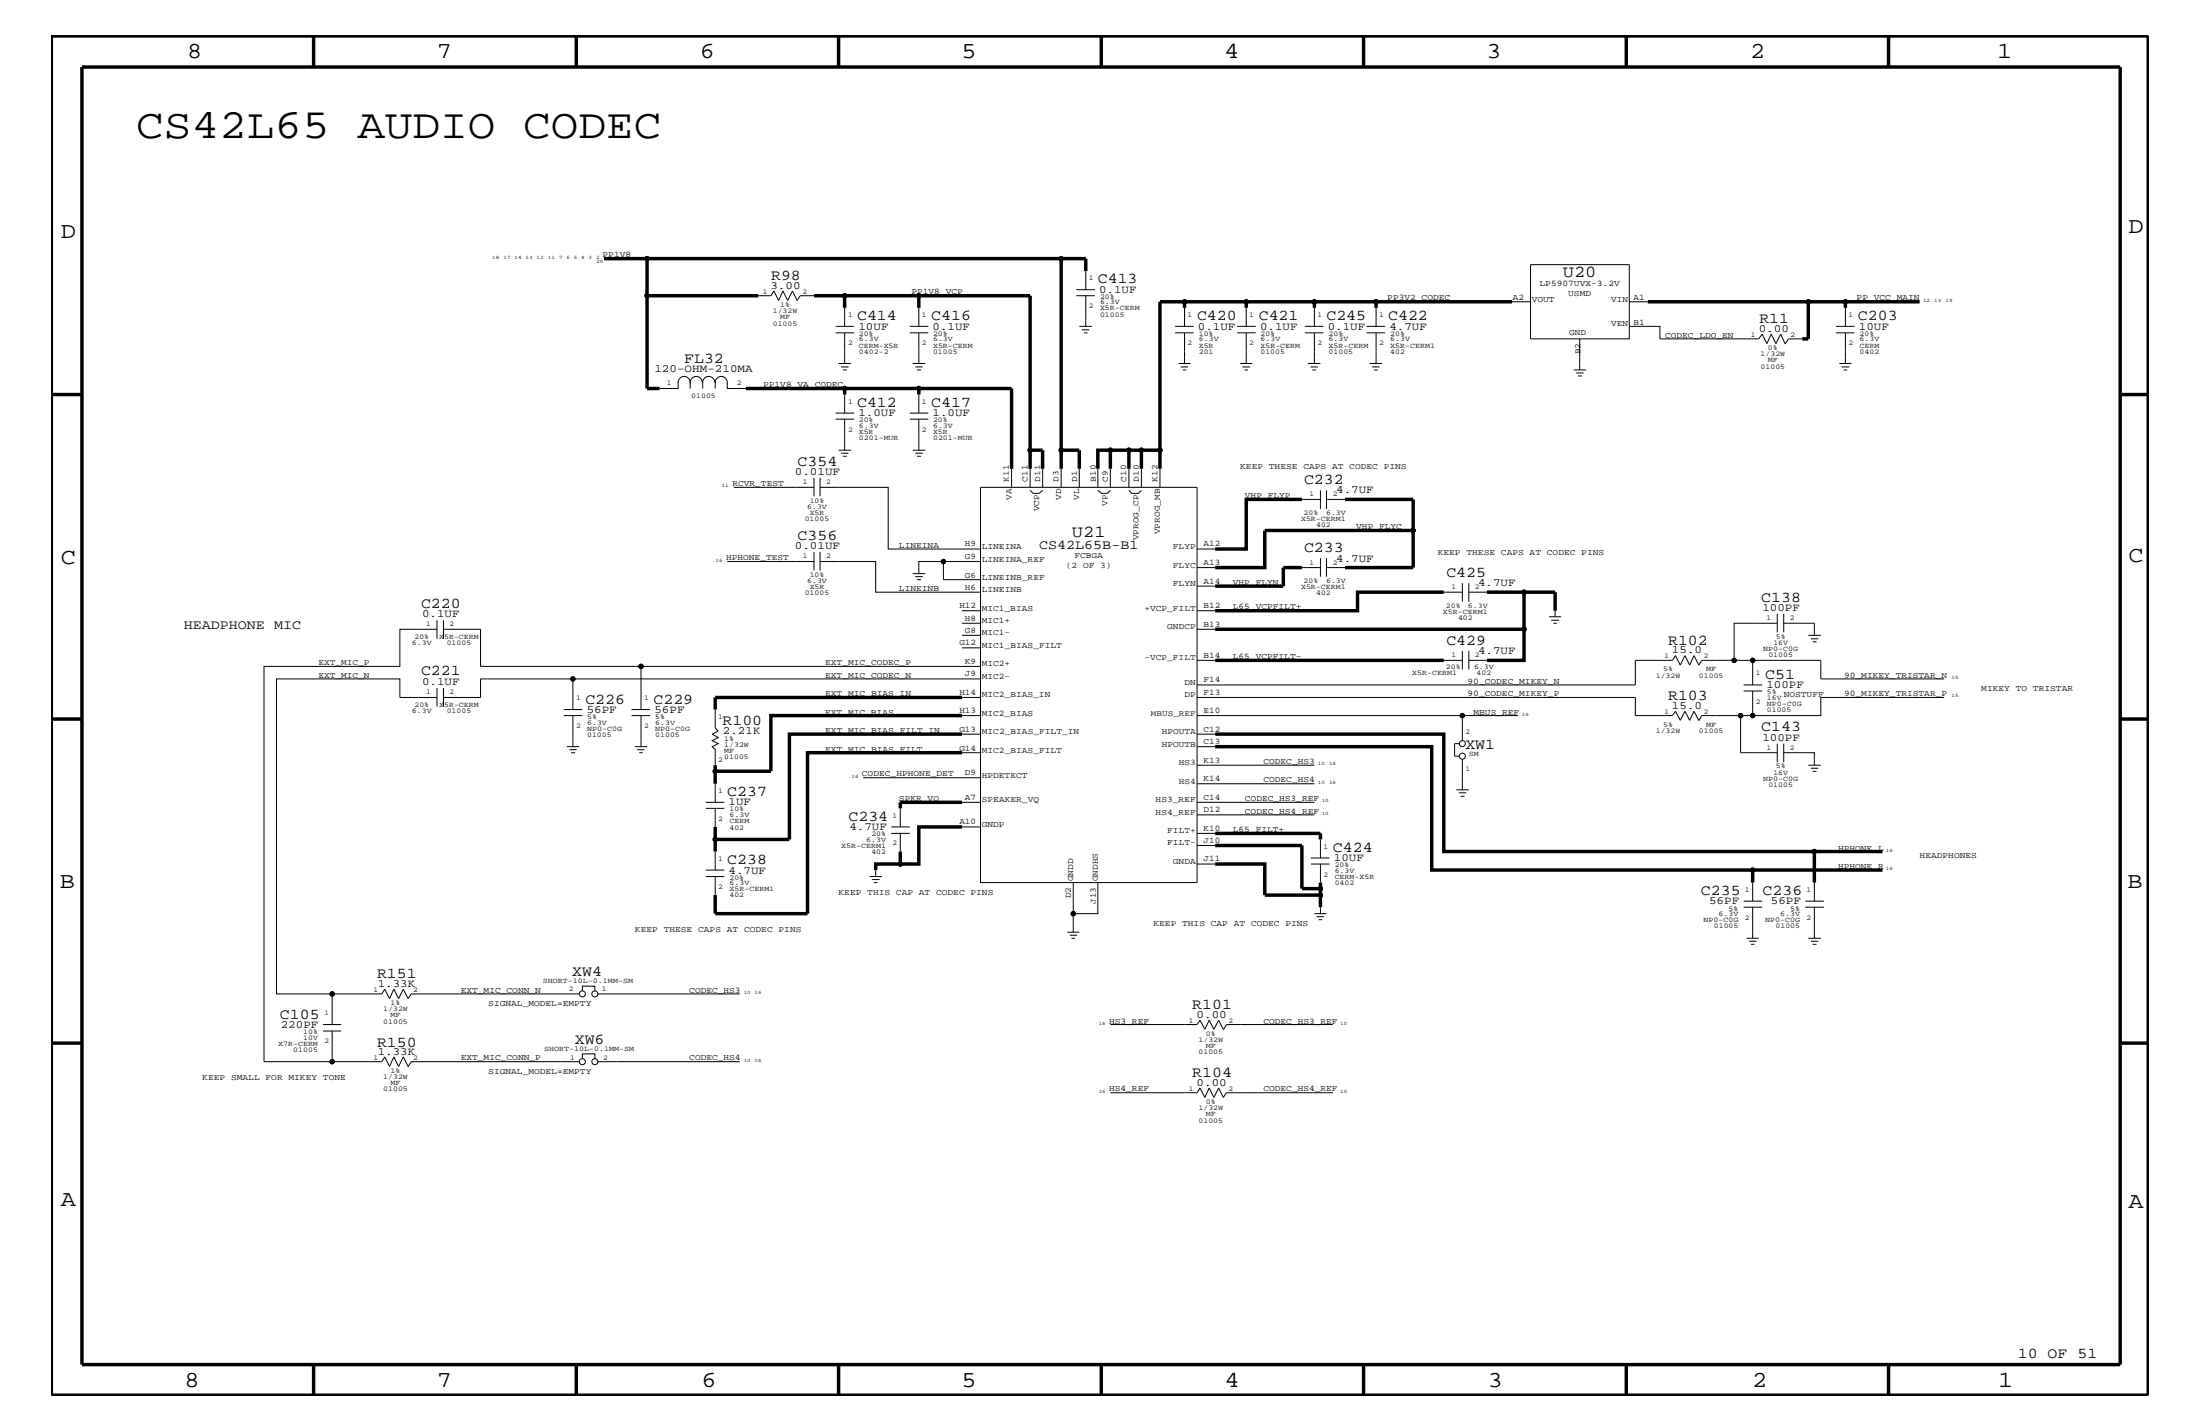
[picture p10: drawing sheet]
<svg xmlns="http://www.w3.org/2000/svg" width="432mm" height="279mm" viewBox="0 0 432 279" stroke-linecap="round" stroke-linejoin="round" font-family="sans-serif">
<g fill="none" stroke="#000" stroke-width=".2">
<path d="M148.8 58h2.5l.6-.9 .9 1.9 .9-1.9 .9 1.9 .9-1.9 1 1.9 .6-1h2.7M211.2 58h3.7M211.2 56.8h3.7M213.1 53.2v3.6M213.1 58v6M296.8 59.2h3.6M300.4 51.9h19.4v14.6h-19.4zM319.8 59.2h3.6M133.1 75v1.2h-3.6M133.1 75a1.19 1.19 0 0 1 1.2-1.1 1.19 1.19 0 0 1 1.2 1.1 1.19 1.19 0 0 1 1.2-1.1 1.19 1.19 0 0 1 1.1 1.1M135.5 75v1.2M137.9 75a1.19 1.19 0 0 1 1.2-1.1 1.19 1.19 0 0 1 1.2 1.1"/>
<path d="M137.9 75v1.2M140.4 75a1.19 1.19 0 0 1 1.2-1.1 1.19 1.19 0 0 1 1.1 1.1M140.4 75v1.2M142.7 75v1.2h3.7M164 64h3.6M164 65.3h3.6M164.6 71.3h2.4M165.1 72h1.4M165.4 72.6h.8M165.8 60.4v3.6M165.8 65.3v6M165.8 77.4v3.7"/>
<path d="M178.6 64h3.6M178.6 65.3h3.6M179.2 71.3h2.4M179.7 72h1.4M180 72.6h.8M180.3 60.4v3.6M180.3 65.3v6M180.3 77.4v3.7M211.8 64h2.5M212.3 64.7h1.5M212.8 65.3h.6M230.6 64h3.7"/>
<path d="M230.6 65.3h3.7M231.3 71.3h2.4M231.7 72h1.5M232.2 72.6h.6M232.5 60.4v3.6M232.5 65.3v6M242.8 64h3.7M242.8 65.3h3.7M243.4 71.3h2.4M243.8 72h1.6M244.3 72.6h.6M244.6 60.4v3.6"/>
<path d="M244.6 65.3v6M256.1 64h3.7M256.1 65.3h3.7M256.7 71.3h2.5M257.2 72h1.5M257.6 72.6h.7M258 60.4v3.6M258 65.3v6M268.2 64h3.7M268.2 65.3h3.7M268.8 71.3h2.5M269.3 72h1.5"/>
<path d="M269.7 72.6h.7M270.1 60.4v3.6M270.1 65.3v6M308.9 72.6h2.4M309.4 73.2h1.4M309.7 73.8h.8M310 66.5v6.1M319.8 64h6v2.5h19.4l.7-.9 .9 1.8 .8-1.8 1 1.8 .9-1.8 .9 1.8M353.7 66.5h-2.7l-.6 1M360.3 64h3.7M360.3 65.3h3.7M361 71.3h2.4"/>
<path d="M361.4 72h1.6M361.9 72.6h.6M362.2 60.4v3.6M362.2 65.3v6M144 95.6h15.8M159.8 93.8v3.6M161 95.6h13.3v12.1h18.1M161 93.8v3.6M164 82.2h3.6M164 81.1h3.6M164.6 88.3h2.4M165.1 88.9h1.4"/>
<path d="M165.4 89.5h.8M165.8 82.2v6.1M178.6 82.2h3.6M178.6 81.1h3.6M179.2 88.3h2.4M179.7 88.9h1.4M180 89.5h.8M180.3 82.2v6.1M192.4 95.6h42.6v77.6h-42.6zM198.5 92v3.6M202.2 96.2l.6 .6h1.2l.6-.6M202.2 92v3.6"/>
<path d="M204.6 92v3.6M208.3 92v3.6M211.8 92v3.6M215.5 96.2l.7 .6h1.1l.6-.6M215.5 92v3.6M217.9 92v3.6M221.6 96.2l.6 .6h1.2l.6-.6M221.6 92v3.6M224 92v3.6M227.7 92v3.6M255.5 98h3.7M259.2 96.2v3.7"/>
<path d="M260.4 96.2v3.7M260.4 98h3.6M142.7 110.2h17.1M159.8 108.3v3.7M161 110.2h10.9v6h20.5M161 108.3v3.7M179.2 112.6h2.4M179.7 113.1h1.4M180 113.7h.8M185.2 110.2v3.5h7.2M188.8 119.8h3.6M192.4 110.2h-12.1v2.4"/>
<path d="M235 111.4h3.5M235 119.8h3.5M235 107.7h3.5M235 115h3.5M255.5 111.4h3.7M259.2 109.5v3.6M260.4 109.5v3.6M260.4 111.4h3.6M283.4 116.2h3.6M287 114.4v3.7M288.3 116.2h3.5M288.3 114.4v3.7"/>
<path d="M305.2 119.8v1.2M85.8 123.5h-7.3v7.3h-26.7v77.5h13.4M85.8 136.8h-7.3v-3.6h-24.2v61.8h20.6l.6-.9 1 1.8 .8-1.8 .9 1.8 1-1.8 .9 1.8 .6-.9h33M85.8 121.7v3.6M85.8 135v3.6M87 121.7v3.6M87 135v3.6M87 123.5h7.3v7.3h31.5M110.7 139.2h3.6M112.4 133.2h-18.1v3.6h-7.3M124 139.2h3.6M140.4 139.2v3.7l.6 .6-1.2 .5 1.2 .7-1.2 .6 1.2 .6-1.2 .6 .6 .6v3"/>
<path d="M188.8 136.8h3.6M188.8 122.3h3.6M188.8 124.7h3.6M188.8 127.1h3.6M192.4 133.2h-80v6M192.4 130.8h-66.6v8.4M235 136.8h86v3.6h7.3l.5-.8 1 1.7 .9-1.7 .9 1.7 .9-1.7 .9 1.7M235 123.5h3.5M235 129.6h3.5M283.4 129.6h3.6M287 127.7v3.6M288.3 129.6h3.5"/>
<path d="M288.3 127.7v3.6M304 121h2.4M304.5 121.7h1.5M304.9 122.3h.7M342.2 135.6h3.7M342.2 134.4h3.7M344 135.6v4.8h13.4v-3.6h24.2M344 129.6h-10l-.6 .9-.9-1.9-.9 1.9-.9-1.9-.9 1.9-1-1.9-.5 1h-7.3v4.8h-86M348.8 122.3h-8.4v7.3M348.8 120.4v3.7M350.1 122.3h6v2.4M350.1 120.4v3.7"/>
<path d="M354.9 124.7h2.5M355.4 125.3h1.5M355.8 125.9h.7M381.6 133.2h-24.2v-3.6h-13.4v4.8M110.7 140.4h3.6M111.3 146.5h2.4M111.8 147.1h1.4M112.1 147.7h.8M112.4 140.4v6.1M124 140.4h3.6M124.6 146.5h2.4M125.1 147.1h1.4"/>
<path d="M125.5 147.7h.7M125.8 140.4v6.1M138.5 158.6h3.7M138.5 157.4h3.7M140.4 153.8v3.6M140.4 158.6v3.6M169.4 152.6h23M176.7 158.6v3.6M188.8 140.4h3.6M188.8 157.4h3.6M188.8 147.7h3.6M188.8 144h3.6"/>
<path d="M235 140.4h62.9M235 157.4h23M235 146.5h3.5M235 150.1h23M235 159.9h23M235 153.8h23M235 144h3.5M285.8 155h2.5M286.3 155.6h1.5M286.4 145.9h-.9v2.5h.9M286.7 156.2h.7M287 140.4v4.9"/>
<path d="M287 149v6M333.4 141.4l.6-1h7.6v7.3h7.2M341.6 140.4h2.4M348.8 145.9v3.6M350.1 147.7h6v2.4M350.1 145.9v3.6M354.9 150.1h2.5M355.4 150.7h1.5M355.8 151.3h.7M138.5 172h3.7M138.5 170.7h3.7M140.4 167.1v3.6"/>
<path d="M140.4 172v3.6M170.7 172h2.4M171.1 172.6h1.5M171.5 173.2h.7M171.9 170.7v1.3M174.9 163.5h3.7M174.9 162.2h3.7M176.7 163.5v3.6M188.8 162.2h3.6M210.7 173.2v6.1h4.8v-6.1M210.7 179.3v3.6M235 163.5h3.5"/>
<path d="M235 165.9h3.5M235 169.5h3.5M257.3 169.5h3.6M257.3 168.3h3.6M258 179.3h2.4M258.4 179.9h1.4M259.2 164.7v3.6M259.2 169.5v3.7M259.2 178v1.3M342.2 178h3.7M342.2 176.8h3.7M344 173.2v3.6"/>
<path d="M344 178v6.1M354.3 178h3.7M354.3 176.8h3.7M356.1 173.2v3.6M356.1 178v6.1M65.2 195v6M114.3 194.4v-.9h2.5v.9M117.3 195h27.9M209.5 182.9h2.3M210 183.5h1.4M210.3 184.1h.7M258.8 180.5h.7"/>
<path d="M342.8 184.1h2.4M343.3 184.7h1.5M343.7 185.3h.6M354.9 184.1h2.5M355.4 184.7h1.5M355.8 185.3h.7M63.4 201h3.6M63.4 202.3h3.6M65.2 202.3v6h9.7l.6-.9 1 1.8 .8-1.8 .9 1.8 1-1.8 .9 1.8M113.7 208.3h-33l-.6 1M114.3 207.7v-.9h2.5v.9M117.3 208.3h27.9"/>
<path d="M217.9 201h17.1l.5-.8 1 1.8 .8-1.8 1 1.8 .9-1.8 .9 1.8M217.9 214.4h17.1l.5-.9 1 1.8 .8-1.8 1 1.8 .9-1.8 .9 1.8 .6-.9h20.9M261.6 201h-20.9l-.6 1"/>
<circle cx="127" cy="58" r=".42"/>
<circle cx="127" cy="50.7" r=".42"/>
<circle cx="165.8" cy="58" r=".42"/>
<circle cx="180.3" cy="58" r=".42"/>
<circle cx="208.3" cy="50.7" r=".42"/>
<circle cx="232.5" cy="59.2" r=".42"/>
<circle cx="244.6" cy="59.2" r=".42"/>
<circle cx="258" cy="59.2" r=".42"/>
<circle cx="270.1" cy="59.2" r=".42"/>
<circle cx="354.9" cy="59.2" r=".42"/>
<circle cx="362.2" cy="59.2" r=".42"/>
<circle cx="165.8" cy="76.2" r=".42"/>
<circle cx="180.3" cy="76.2" r=".42"/>
<circle cx="202.2" cy="88.3" r=".42"/>
<circle cx="208.3" cy="88.3" r=".42"/>
<circle cx="217.9" cy="88.3" r=".42"/>
<circle cx="221.6" cy="88.3" r=".42"/>
<circle cx="224" cy="88.3" r=".42"/>
<circle cx="227.7" cy="88.3" r=".42"/>
<circle cx="185.2" cy="110.2" r=".42"/>
<circle cx="277.4" cy="104.1" r=".42"/>
<circle cx="299.1" cy="116.2" r=".42"/>
<circle cx="112.4" cy="133.2" r=".42"/>
<circle cx="125.8" cy="130.8" r=".42"/>
<circle cx="299.1" cy="123.5" r=".42"/>
<circle cx="340.4" cy="129.6" r=".42"/>
<circle cx="344" cy="129.6" r=".42"/>
<circle cx="140.4" cy="151.3" r=".42"/>
<circle cx="287" cy="140.4" r=".42"/>
<circle cx="287" cy="145.9" r=".59"/>
<circle cx="287" cy="148.4" r=".59"/>
<circle cx="341.6" cy="140.4" r=".42"/>
<circle cx="344" cy="140.4" r=".42"/>
<circle cx="140.4" cy="164.7" r=".42"/>
<circle cx="176.7" cy="169.5" r=".42"/>
<circle cx="210.7" cy="179.3" r=".42"/>
<circle cx="259.2" cy="174.4" r=".42"/>
<circle cx="259.2" cy="175.6" r=".42"/>
<circle cx="344" cy="170.7" r=".42"/>
<circle cx="356.1" cy="167.1" r=".42"/>
<circle cx="65.2" cy="195" r=".42"/>
<circle cx="114.3" cy="195" r=".59"/>
<circle cx="116.8" cy="195" r=".59"/>
<circle cx="65.2" cy="208.3" r=".42"/>
<circle cx="114.3" cy="208.3" r=".59"/>
<circle cx="116.8" cy="208.3" r=".59"/>
</g>
<g fill="none" stroke="#000" stroke-width=".68" stroke-linecap="butt">
<path d="M10.1 7.1h411.5v266.7h-411.5zM16.1 13.2h400v254.5h-400zM61.6 7.1v6.1M113.1 7.1v6.1M164.6 7.1v6.1M216.2 7.1v6.1M267.6 7.1v6.1M319.2 7.1v6.1M370.7 7.1v6.1M118.5 50.7h89.8M127 50.7v7.3h21.8M127 58v18.2h2.5"/>
<path d="M159.8 58h6M180.3 58h-14.5v2.4M213.1 53.2v-2.5h-4.8v37.6M232.5 59.2v1.2M244.6 59.2h13.4v1.2M244.6 59.2h-16.9v29.1M244.6 59.2v1.2M258 59.2h12.1v1.2M270.1 59.2h26.7M323.4 59.2h31.5v7.3h-1.2M354.9 59.2h21.9M362.2 59.2v1.2"/>
<path d="M10.1 77.4h6M146.4 76.2h19.4M165.8 76.2h14.5v1.2M165.8 76.2v1.2M180.3 60.4v-2.4h21.9v30.3M180.3 76.2h18.2v15.8M416.1 77.4h5.5M202.2 92v-3.7h2.4v3.7M208.3 88.3h3.5v3.7M208.3 88.3v3.7M215.5 92v-3.7h2.4v3.7M217.9 88.3h3.7v3.7"/>
<path d="M221.6 88.3h2.4v3.7M224 88.3h3.7v3.7M255.5 98h-10.9v9.7h-6.1M264 98h13.4v6.1h-29.2v7.3h-9.7M255.5 111.4h-3.6v3.6h-13.4M277.4 104.1v7.3h-13.4M283.4 116.2h-17v3.6h-27.9M291.8 116.2h13.4v3.6M299.1 116.2v13.4h-7.3M188.8 136.8h-48.4v2.4M238.5 123.5h60.6M238.5 129.6h44.9"/>
<path d="M10.1 141.1h6M140.4 151.3v2.5M188.8 147.7h-30.3v31.6h-18.1v-3.7M188.8 140.4h-37.5v10.9h-10.9v-1.2M188.8 144h-33.9v20.7h-14.5v2.4M188.8 157.4h-12.1v1.2M238.5 146.5h42.5v24.2h63M238.5 144h44.9v23.1h72.7v6.1M416.1 141.1h5.5M140.4 162.2v2.5M176.7 167.1v2.4h-4.8v1.2M188.8 162.2h-8.5v7.3h-3.6"/>
<path d="M238.5 169.5h9.7v6.1h11M238.5 163.5h20.7v1.2M238.5 165.9h17v8.5h3.7M259.2 173.2v4.8M344 170.7v2.5M344 170.7h25.5M356.1 167.1h13.4M10.1 204.7h6M416.1 204.7h5.5M61.6 267.7v6.1M113.1 267.7v6.1M164.6 267.7v6.1"/>
<path d="M216.2 268v5.8M267.6 267.7v6.1M319.2 267.7v6.1M370.7 267.7v6.1"/>
</g>
<g fill="#000">
<circle cx="127" cy="58" r=".42"/>
<circle cx="127" cy="50.7" r=".42"/>
<circle cx="165.8" cy="58" r=".42"/>
<circle cx="180.3" cy="58" r=".42"/>
<circle cx="208.3" cy="50.7" r=".42"/>
<circle cx="232.5" cy="59.2" r=".42"/>
<circle cx="244.6" cy="59.2" r=".42"/>
<circle cx="258" cy="59.2" r=".42"/>
<circle cx="270.1" cy="59.2" r=".42"/>
<circle cx="354.9" cy="59.2" r=".42"/>
<circle cx="362.2" cy="59.2" r=".42"/>
<circle cx="165.8" cy="76.2" r=".42"/>
<circle cx="180.3" cy="76.2" r=".42"/>
<circle cx="202.2" cy="88.3" r=".42"/>
<circle cx="208.3" cy="88.3" r=".42"/>
<circle cx="217.9" cy="88.3" r=".42"/>
<circle cx="221.6" cy="88.3" r=".42"/>
<circle cx="224" cy="88.3" r=".42"/>
<circle cx="227.7" cy="88.3" r=".42"/>
<circle cx="185.2" cy="110.2" r=".42"/>
<circle cx="277.4" cy="104.1" r=".42"/>
<circle cx="299.1" cy="116.2" r=".42"/>
<circle cx="112.4" cy="133.2" r=".42"/>
<circle cx="125.8" cy="130.8" r=".42"/>
<circle cx="299.1" cy="123.5" r=".42"/>
<circle cx="340.4" cy="129.6" r=".42"/>
<circle cx="344" cy="129.6" r=".42"/>
<circle cx="140.4" cy="151.3" r=".42"/>
<circle cx="287" cy="140.4" r=".42"/>
<circle cx="341.6" cy="140.4" r=".42"/>
<circle cx="344" cy="140.4" r=".42"/>
<circle cx="140.4" cy="164.7" r=".42"/>
<circle cx="176.7" cy="169.5" r=".42"/>
<circle cx="210.7" cy="179.3" r=".42"/>
<circle cx="259.2" cy="174.4" r=".42"/>
<circle cx="259.2" cy="175.6" r=".42"/>
<circle cx="344" cy="170.7" r=".42"/>
<circle cx="356.1" cy="167.1" r=".42"/>
<circle cx="65.2" cy="195" r=".42"/>
<circle cx="65.2" cy="208.3" r=".42"/>
</g>
<text font-size="8.2" x="26.8" y="27">CS42L65 AUDIO CODEC</text>
<g font-size="4.5">
<text x="36.7" y="11.5">8</text>
<text x="85.8" y="11.5">7</text>
<text x="137.3" y="11.5">6</text>
<text x="188.7" y="11.5">5</text>
<text x="240.3" y="11.5">4</text>
<text x="291.8" y="11.5">3</text>
<text x="343.5" y="11.5">2</text>
<text x="392" y="11.5">1</text>
<text x="11.9" y="46.8">D</text>
<text x="417.7" y="45.7">D</text>
<text x="11.9" y="110.6">C</text>
<text x="417.7" y="110.3">C</text>
<text x="11.8" y="174.3">B</text>
<text x="417.6" y="174.2">B</text>
<text x="11.9" y="236.7">A</text>
<text x="417.7" y="237.1">A</text>
<text x="36.2" y="272.1">8</text>
<text x="85.8" y="272.1">7</text>
<text x="137.7" y="272.1">6</text>
<text x="188.7" y="272.1">5</text>
<text x="240.4" y="272.1">4</text>
<text x="292" y="272.1">3</text>
<text x="343.9" y="272.1">2</text>
<text x="392.2" y="272.1">1</text>
</g>
<g font-size="3.3">
<text x="306.7" y="54.4">U20</text>
<text x="210.4" y="105.3">U21</text>
</g>
<g font-size="3">
<text x="151.3" y="55">R98</text>
<text x="215.5" y="55.6">C413</text>
<text x="168.2" y="62.9">C414</text>
<text x="182.8" y="62.9">C416</text>
<text x="235" y="62.9">C420</text>
<text x="247.1" y="62.9">C421</text>
<text x="260.3" y="62.9">C245</text>
<text x="272.5" y="62.9">C422</text>
<text x="345.3" y="63.4">R11</text>
<text x="364.7" y="62.9">C203</text>
<text x="134.3" y="71.2">FL32</text>
<text x="168.2" y="79.9">C412</text>
<text x="182.8" y="79.9">C417</text>
<text x="156.5" y="91.4">C354</text>
<text x="255.9" y="95">C232</text>
<text x="156.5" y="105.9">C356</text>
<text x="255.9" y="108.3">C233</text>
<text x="283.9" y="113.1">C425</text>
<text x="82.6" y="119.2">C220</text>
<text x="345.7" y="118.1">C138</text>
<text x="283.9" y="126.5">C429</text>
<text x="327.4" y="126.5">R102</text>
<text x="82.6" y="132.5">C221</text>
<text x="327.4" y="137.4">R103</text>
<text x="346.5" y="133.2">C51</text>
<text x="114.9" y="138">C226</text>
<text x="128.3" y="138">C229</text>
<text x="141.8" y="142.2">R100</text>
<text x="345.7" y="143.5">C143</text>
<text x="287.6" y="147">XW1</text>
<text x="142.7" y="156.2">C237</text>
<text x="166.5" y="161.1">C234</text>
<text x="261.6" y="167.1">C424</text>
<text x="142.7" y="169.5">C238</text>
<text x="333.8" y="175.6">C235</text>
<text x="345.9" y="175.6">C236</text>
<text x="74" y="192">R151</text>
<text x="112.3" y="191.5">XW4</text>
<text x="54.9" y="199.8">C105</text>
<text x="234" y="198.1">R101</text>
<text x="74" y="205.3">R150</text>
<text x="112.8" y="204.8">XW6</text>
<text x="234" y="211.4">R104</text>
<text x="396" y="266.5">10 OF 51</text>
</g>
<g font-size="2.6">
<text x="204" y="107.7">CS42L65B-B1</text>
<text x="36.1" y="123.5">HEADPHONE MIC</text>
</g>
<g font-size="2.2">
<text x="151.2" y="56.7">3.00</text>
<text x="215.7" y="57.4">0.1UF</text>
<text x="168.5" y="64.7">10UF</text>
<text x="183" y="64.7">0.1UF</text>
<text x="235.1" y="64.7">0.1UF</text>
<text x="247.3" y="64.7">0.1UF</text>
<text x="260.6" y="64.7">0.1UF</text>
<text x="272.7" y="64.7">4.7UF</text>
<text x="345.2" y="65.1">0.00</text>
<text x="364.8" y="64.7">10UF</text>
<text x="128.4" y="72.9">120-OHM-210MA</text>
<text x="168.5" y="81.6">1.0UF</text>
<text x="183" y="81.6">1.0UF</text>
<text x="156" y="93.2">0.01UF</text>
<text x="262.3" y="96.8">4.7UF</text>
<text x="156" y="107.7">0.01UF</text>
<text x="262.3" y="110.2">4.7UF</text>
<text x="290.1" y="115">4.7UF</text>
<text x="345.9" y="119.8">100PF</text>
<text x="82.8" y="121">0.1UF</text>
<text x="290.1" y="128.3">4.7UF</text>
<text x="328.2" y="128.2">15.0</text>
<text x="82.8" y="134.4">0.1UF</text>
<text x="346.7" y="135">100PF</text>
<text x="115.1" y="139.8">56PF</text>
<text x="128.4" y="139.8">56PF</text>
<text x="141.9" y="144">2.21K</text>
<text x="328.2" y="139.1">15.0</text>
<text x="345.9" y="145.3">100PF</text>
<text x="143" y="158">1UF</text>
<text x="166.7" y="162.8">4.7UF</text>
<text x="143" y="171.4">4.7UF</text>
<text x="261.8" y="168.9">10UF</text>
<text x="335.4" y="177.4">56PF</text>
<text x="347.6" y="177.4">56PF</text>
<text x="74.1" y="193.7">1.33K</text>
<text x="55.1" y="201.7">220PF</text>
<text x="234.9" y="199.8">0.00</text>
<text x="74.1" y="207">1.33K</text>
<text x="234.9" y="213">0.00</text>
</g>
<g font-size="1.7">
<text x="118.3" y="50.5">PP1V8</text>
<text x="178.9" y="57.8">PP1V8_VCP</text>
<text x="272.3" y="59">PP3V2_CODEC</text>
<text x="296.9" y="58.9">A2</text>
<text x="300.7" y="59.2">VOUT</text>
<text x="302.2" y="56.2">LP5907UVX-3.2V</text>
<text x="307.8" y="58">USMD</text>
<text x="316.2" y="59.2">VIN</text>
<text x="320.6" y="58.9">A1</text>
<text x="364.4" y="59">PP_VCC_MAIN</text>
<text x="308" y="65.6">GND</text>
<text x="316.2" y="64">VEN</text>
<text x="320.6" y="63.7">B1</text>
<text x="310.2" y="69.5" transform="rotate(-90 310.2 69.5)">B2</text>
<text x="326.8" y="66.2">CODEC_LDO_EN</text>
<text x="149.8" y="76">PP1V8_VA_CODEC</text>
<text x="143.8" y="95.4">RCVR_TEST</text>
<text x="198" y="94.5" transform="rotate(-90 198 94.5)">K11</text>
<text x="201.7" y="94.5" transform="rotate(-90 201.7 94.5)">C11</text>
<text x="204.1" y="94.5" transform="rotate(-90 204.1 94.5)">D11</text>
<text x="207.8" y="94.5" transform="rotate(-90 207.8 94.5)">D3</text>
<text x="211.4" y="94.5" transform="rotate(-90 211.4 94.5)">D1</text>
<text x="215.1" y="94.5" transform="rotate(-90 215.1 94.5)">B10</text>
<text x="217.4" y="94.5" transform="rotate(-90 217.4 94.5)">C9</text>
<text x="221.1" y="94.5" transform="rotate(-90 221.1 94.5)">C10</text>
<text x="223.5" y="94.5" transform="rotate(-90 223.5 94.5)">D10</text>
<text x="227.2" y="94.5" transform="rotate(-90 227.2 94.5)">K12</text>
<text x="243.4" y="92">KEEP THESE CAPS AT CODEC PINS</text>
<text x="198.5" y="98.1" transform="rotate(-90 198.5 98.1)">VA</text>
<text x="204" y="100.4" transform="rotate(-90 204 100.4)">VCP</text>
<text x="208.3" y="98.1" transform="rotate(-90 208.3 98.1)">VD</text>
<text x="211.8" y="98.1" transform="rotate(-90 211.8 98.1)">VL</text>
<text x="217.3" y="99.3" transform="rotate(-90 217.3 99.3)">VP</text>
<text x="244.3" y="97.7">VHP_FLYP</text>
<text x="176.4" y="107.5">LINEINA</text>
<text x="189.4" y="107.2">H9</text>
<text x="192.7" y="107.7">LINEINA</text>
<text x="223.4" y="106" transform="rotate(-90 223.4 106)">VPROG_CP</text>
<text x="227.7" y="104.8" transform="rotate(-90 227.7 104.8)">VPROG_MB</text>
<text x="230.2" y="107.7">FLYP</text>
<text x="236.2" y="107.2">A12</text>
<text x="266.2" y="103.8">VHP_FLYC</text>
<text x="142.5" y="109.9">HPHONE_TEST</text>
<text x="189.4" y="109.7">G9</text>
<text x="189.4" y="113.3">G6</text>
<text x="192.7" y="113.7">LINEINB_REF</text>
<text x="192.7" y="110.2">LINEINA_REF</text>
<text x="209.2" y="111.4">(2 OF 3)</text>
<text x="210.9" y="109.5">FCBGA</text>
<text x="230.2" y="111.4">FLYC</text>
<text x="236.2" y="110.9">A13</text>
<text x="282.2" y="108.9">KEEP THESE CAPS AT CODEC PINS</text>
<text x="176.4" y="115.9">LINEINB</text>
<text x="188.3" y="119.3">H12</text>
<text x="189.4" y="115.7">H6</text>
<text x="192.7" y="119.8">MIC1_BIAS</text>
<text x="192.7" y="116.2">LINEINB</text>
<text x="224.6" y="119.8">+VCP_FILT</text>
<text x="230.2" y="115">FLYN</text>
<text x="236.2" y="119.3">B12</text>
<text x="236.2" y="114.5">A14</text>
<text x="242" y="114.8">VHP_FLYN</text>
<text x="242" y="119.6">L65_VCPFILT+</text>
<text x="189.4" y="124.2">G8</text>
<text x="189.4" y="121.8">H8</text>
<text x="192.7" y="124.7">MIC1-</text>
<text x="192.7" y="122.3">MIC1+</text>
<text x="229.1" y="123.5">GNDCP</text>
<text x="236.2" y="123">B13</text>
<text x="62.5" y="130.5">EXT_MIC_P</text>
<text x="162" y="130.5">EXT_MIC_CODEC_P</text>
<text x="188.3" y="126.6">G12</text>
<text x="189.4" y="130.2">K9</text>
<text x="192.7" y="127.1">MIC1_BIAS_FILT</text>
<text x="192.7" y="130.8">MIC2+</text>
<text x="224.6" y="129.6">-VCP_FILT</text>
<text x="236.2" y="129.1">B14</text>
<text x="242" y="129.3">L65_VCPFILT-</text>
<text x="62.5" y="133">EXT_MIC_N</text>
<text x="162" y="136.6">EXT_MIC_BIAS_IN</text>
<text x="162" y="133">EXT_MIC_CODEC_N</text>
<text x="188.3" y="136.3">H14</text>
<text x="189.4" y="132.7">J9</text>
<text x="192.7" y="136.8">MIC2_BIAS_IN</text>
<text x="192.7" y="133.2">MIC2-</text>
<text x="232.5" y="134.4">DN</text>
<text x="232.5" y="136.8">DP</text>
<text x="236.2" y="133.9">F14</text>
<text x="236.2" y="136.3">F13</text>
<text x="288" y="134.1">90_CODEC_MIKEY_N</text>
<text x="288" y="136.6">90_CODEC_MIKEY_P</text>
<text x="350.1" y="136.8">NOSTUFF</text>
<text x="361.9" y="136.6">90_MIKEY_TRISTAR_P</text>
<text x="361.9" y="133">90_MIKEY_TRISTAR_N</text>
<text x="388.9" y="135.6">MIKEY TO TRISTAR</text>
<text x="162" y="140.2">EXT_MIC_BIAS</text>
<text x="162" y="143.9">EXT_MIC_BIAS_FILT_IN</text>
<text x="188.3" y="140">H13</text>
<text x="188.3" y="143.6">G13</text>
<text x="192.7" y="140.4">MIC2_BIAS</text>
<text x="236.2" y="143.6">C12</text>
<text x="236.2" y="140">E10</text>
<text x="289.2" y="140.2">MBUS_REF</text>
<text x="162" y="147.5">EXT_MIC_BIAS_FILT</text>
<text x="188.3" y="147.3">G14</text>
<text x="192.7" y="144">MIC2_BIAS_FILT_IN</text>
<text x="192.7" y="147.7">MIC2_BIAS_FILT</text>
<text x="228" y="146.5">HPOUTB</text>
<text x="228" y="144">HPOUTA</text>
<text x="236.2" y="146">C13</text>
<text x="236.2" y="149.6">K13</text>
<text x="248" y="149.9">CODEC_HS3</text>
<text x="169.2" y="152.3">CODEC_HPHONE_DET</text>
<text x="189.4" y="152.1">D9</text>
<text x="192.7" y="152.6">HPDETECT</text>
<text x="231.4" y="153.8">HS4</text>
<text x="231.4" y="150.1">HS3</text>
<text x="236.2" y="153.3">K14</text>
<text x="248" y="153.5">CODEC_HS4</text>
<text x="176.4" y="157.2">SPKR_VQ</text>
<text x="188.3" y="161.7">A10</text>
<text x="189.4" y="156.9">A7</text>
<text x="192.7" y="157.4">SPEAKER_VQ</text>
<text x="226.8" y="157.4">HS3_REF</text>
<text x="226.8" y="159.9">HS4_REF</text>
<text x="236.2" y="156.9">C14</text>
<text x="236.2" y="159.4">D12</text>
<text x="244.3" y="159.6">CODEC_HS4_REF</text>
<text x="244.3" y="157.2">CODEC_HS3_REF</text>
<text x="192.7" y="162.2">GNDP</text>
<text x="229.1" y="163.5">FILT+</text>
<text x="229.1" y="165.9">FILT-</text>
<text x="236.2" y="165.4">J10</text>
<text x="236.2" y="163">K10</text>
<text x="242" y="163.3">L65_FILT+</text>
<text x="360.8" y="166.9">HPHONE_L</text>
<text x="210.7" y="172.9" transform="rotate(-90 210.7 172.9)">GNDD</text>
<text x="215.5" y="172.9" transform="rotate(-90 215.5 172.9)">GNDHS</text>
<text x="230.2" y="169.5">GNDA</text>
<text x="236.2" y="169">J11</text>
<text x="360.8" y="170.5">HPHONE_R</text>
<text x="376.8" y="168.3">HEADPHONES</text>
<text x="164.6" y="175.6">KEEP THIS CAP AT CODEC PINS</text>
<text x="210.1" y="176.2" transform="rotate(-90 210.1 176.2)">D2</text>
<text x="215.1" y="177.3" transform="rotate(-90 215.1 177.3)">J13</text>
<text x="124.6" y="182.9">KEEP THESE CAPS AT CODEC PINS</text>
<text x="226.4" y="181.6">KEEP THIS CAP AT CODEC PINS</text>
<text x="90.4" y="194.8">EXT_MIC_CONN_N</text>
<text x="95.8" y="197.4">SIGNAL_MODEL=EMPTY</text>
<text x="135.3" y="194.8">CODEC_HS3</text>
<text x="217.7" y="200.9">HS3_REF</text>
<text x="248" y="200.9">CODEC_HS3_REF</text>
<text x="90.4" y="208.1">EXT_MIC_CONN_P</text>
<text x="135.3" y="208.1">CODEC_HS4</text>
<text x="39.7" y="211.9">KEEP SMALL FOR MIKEY TONE</text>
<text x="95.8" y="210.8">SIGNAL_MODEL=EMPTY</text>
<text x="217.7" y="214.2">HS4_REF</text>
<text x="248" y="214.2">CODEC_HS4_REF</text>
</g>
<text font-size="1.6" x="225.9" y="140.4">MBUS_REF</text>
<g font-size="1.4">
<text x="149.7" y="57.7">1</text>
<text x="157.5" y="57.7">2</text>
<text x="213.7" y="55">1</text>
<text x="215.9" y="59.7">6.3V</text>
<text x="215.9" y="58.6">20%</text>
<text x="151.7" y="63.9">01005</text>
<text x="151.7" y="61.4">1/32W</text>
<text x="153.1" y="60.2">1%</text>
<text x="153.1" y="62.6">MF</text>
<text x="166.5" y="62.3">1</text>
<text x="168.6" y="65.9">20%</text>
<text x="180.9" y="62.3">1</text>
<text x="183.1" y="65.9">20%</text>
<text x="213.7" y="60.4">2</text>
<text x="215.9" y="62.2">01005</text>
<text x="215.9" y="60.9">X5R-CERM</text>
<text x="233.1" y="62.3">1</text>
<text x="235.3" y="65.9">10%</text>
<text x="245.2" y="62.3">1</text>
<text x="247.4" y="65.9">20%</text>
<text x="258.6" y="62.3">1</text>
<text x="260.8" y="65.9">20%</text>
<text x="270.7" y="62.3">1</text>
<text x="272.9" y="65.9">20%</text>
<text x="362.8" y="62.3">1</text>
<text x="365" y="65.9">20%</text>
<text x="166.5" y="67.7">2</text>
<text x="168.6" y="69.4">0402-2</text>
<text x="168.6" y="68.2">CERM-X5R</text>
<text x="168.6" y="67">6.3V</text>
<text x="180.9" y="67.7">2</text>
<text x="183.1" y="69.4">01005</text>
<text x="183.1" y="67">6.3V</text>
<text x="183.1" y="68.2">X5R-CERM</text>
<text x="233.1" y="67.7">2</text>
<text x="235.3" y="67">6.3V</text>
<text x="235.3" y="68.2">X5R</text>
<text x="235.3" y="69.4">201</text>
<text x="245.2" y="67.7">2</text>
<text x="247.4" y="69.4">01005</text>
<text x="247.4" y="67">6.3V</text>
<text x="247.4" y="68.2">X5R-CERM</text>
<text x="258.6" y="67.7">2</text>
<text x="260.8" y="69.4">01005</text>
<text x="260.8" y="67">6.3V</text>
<text x="260.8" y="68.2">X5R-CERM</text>
<text x="270.7" y="67.7">2</text>
<text x="272.9" y="69.4">402</text>
<text x="272.9" y="67">6.3V</text>
<text x="272.9" y="68.2">X5R-CERM1</text>
<text x="343.7" y="66.2">1</text>
<text x="345.6" y="69.9">1/32W</text>
<text x="347" y="68.7">0%</text>
<text x="347" y="71.1">MF</text>
<text x="351.5" y="66.2">2</text>
<text x="362.8" y="67.7">2</text>
<text x="365" y="67">6.3V</text>
<text x="365" y="68.2">CERM</text>
<text x="365" y="69.4">0402</text>
<text x="130.9" y="75.6">1</text>
<text x="144.6" y="75.6">2</text>
<text x="345.6" y="72.3">01005</text>
<text x="135.7" y="78.2">01005</text>
<text x="166.5" y="79.2">1</text>
<text x="168.6" y="82.8">20%</text>
<text x="168.6" y="83.9">6.3V</text>
<text x="180.9" y="79.2">1</text>
<text x="183.1" y="82.8">20%</text>
<text x="183.1" y="83.9">6.3V</text>
<text x="166.5" y="84.7">2</text>
<text x="168.6" y="85.2">X5R</text>
<text x="168.6" y="86.4">0201-MUR</text>
<text x="180.9" y="84.7">2</text>
<text x="183.1" y="85.2">X5R</text>
<text x="183.1" y="86.4">0201-MUR</text>
<text x="157.6" y="95">1</text>
<text x="162.1" y="95">2</text>
<text x="158.4" y="99.9">6.3V</text>
<text x="158.9" y="101">X5R</text>
<text x="158.9" y="98.7">10%</text>
<text x="255.9" y="101">20%</text>
<text x="257" y="97.4">1</text>
<text x="260.3" y="101">6.3V</text>
<text x="261.6" y="97.4">2</text>
<text x="157.9" y="102.2">01005</text>
<text x="255.4" y="102.2">X5R-CERM1</text>
<text x="258.3" y="103.5">402</text>
<text x="157.6" y="109.5">1</text>
<text x="158.9" y="113.1">10%</text>
<text x="162.1" y="109.5">2</text>
<text x="257" y="110.8">1</text>
<text x="261.6" y="110.8">2</text>
<text x="157.9" y="116.8">01005</text>
<text x="158.4" y="114.4">6.3V</text>
<text x="158.9" y="115.6">X5R</text>
<text x="255.4" y="115.6">X5R-CERM1</text>
<text x="255.9" y="114.4">20%</text>
<text x="258.3" y="116.8">402</text>
<text x="260.3" y="114.4">6.3V</text>
<text x="283.8" y="119.2">20%</text>
<text x="284.9" y="115.6">1</text>
<text x="288.1" y="119.2">6.3V</text>
<text x="289.5" y="115.6">2</text>
<text x="81.4" y="125.3">20%</text>
<text x="83.7" y="122.9">1</text>
<text x="86.2" y="125.3">X5R-CERM</text>
<text x="88.2" y="122.9">2</text>
<text x="283.2" y="120.4">X5R-CERM1</text>
<text x="286.2" y="121.7">402</text>
<text x="346.7" y="121.7">1</text>
<text x="348.5" y="125.3">5%</text>
<text x="351.3" y="121.7">2</text>
<text x="80.9" y="126.5">6.3V</text>
<text x="87.7" y="126.5">01005</text>
<text x="283.8" y="131.3">20%</text>
<text x="284.9" y="128.9">1</text>
<text x="289.3" y="131.3">6.3V</text>
<text x="289.5" y="128.9">2</text>
<text x="326.4" y="131.7">5%</text>
<text x="326.7" y="129.1">1</text>
<text x="334.4" y="129.1">2</text>
<text x="334.9" y="131.7">MF</text>
<text x="346.1" y="127.7">NP0-C0G</text>
<text x="347.1" y="128.9">01005</text>
<text x="348.1" y="126.5">16V</text>
<text x="83.7" y="136.2">1</text>
<text x="88.2" y="136.2">2</text>
<text x="113.1" y="137.4">1</text>
<text x="126.4" y="137.4">1</text>
<text x="277.2" y="132.5">X5R-CERM1</text>
<text x="289.8" y="132.5">402</text>
<text x="325" y="133">1/32W</text>
<text x="333.5" y="133">01005</text>
<text x="344.6" y="132.5">1</text>
<text x="346.8" y="137.3">16V</text>
<text x="346.8" y="136.2">5%</text>
<text x="80.9" y="139.8">6.3V</text>
<text x="81.4" y="138.6">20%</text>
<text x="86.2" y="138.6">X5R-CERM</text>
<text x="87.7" y="139.8">01005</text>
<text x="113.1" y="142.9">2</text>
<text x="115.2" y="143.4">NP0-C0G</text>
<text x="115.2" y="141.1">5%</text>
<text x="115.2" y="142.2">6.3V</text>
<text x="126.4" y="142.9">2</text>
<text x="128.6" y="141.1">5%</text>
<text x="128.6" y="142.2">6.3V</text>
<text x="128.6" y="143.4">NP0-C0G</text>
<text x="141" y="141.1">1</text>
<text x="325" y="143.9">1/32W</text>
<text x="326.4" y="142.6">5%</text>
<text x="326.7" y="140.1">1</text>
<text x="333.5" y="143.9">01005</text>
<text x="334.4" y="140.1">2</text>
<text x="334.9" y="142.6">MF</text>
<text x="344.6" y="138">2</text>
<text x="346.8" y="139.7">01005</text>
<text x="346.8" y="138.5">NP0-C0G</text>
<text x="115.2" y="144.6">01005</text>
<text x="128.6" y="144.6">01005</text>
<text x="141" y="149.5">2</text>
<text x="142.2" y="145.3">1%</text>
<text x="142.2" y="147.7">MF</text>
<text x="142.2" y="149">01005</text>
<text x="142.2" y="146.5">1/32W</text>
<text x="287.6" y="144">2</text>
<text x="288.3" y="148.4">SM</text>
<text x="346.7" y="147.1">1</text>
<text x="351.3" y="147.1">2</text>
<text x="141" y="155.6">1</text>
<text x="287.6" y="151.3">1</text>
<text x="346.1" y="153.2">NP0-C0G</text>
<text x="347.1" y="154.4">01005</text>
<text x="348.1" y="152">16V</text>
<text x="348.5" y="150.7">5%</text>
<text x="141" y="161.1">2</text>
<text x="143.2" y="159.2">10%</text>
<text x="143.2" y="161.6">CERM</text>
<text x="143.2" y="160.3">6.3V</text>
<text x="175.2" y="160.5">1</text>
<text x="143.2" y="162.8">402</text>
<text x="165.1" y="166.4">X5R-CERM1</text>
<text x="170" y="165.2">6.3V</text>
<text x="171" y="167.6">402</text>
<text x="171" y="164.1">20%</text>
<text x="175.2" y="165.9">2</text>
<text x="259.8" y="166.5">1</text>
<text x="141" y="168.9">1</text>
<text x="143.2" y="172.6">20%</text>
<text x="143.2" y="173.7">6.3V</text>
<text x="259.8" y="172">2</text>
<text x="262" y="173.7">0402</text>
<text x="262" y="171.2">6.3V</text>
<text x="262" y="172.4">CERM-X5R</text>
<text x="262" y="170.1">20%</text>
<text x="141" y="174.4">2</text>
<text x="143.2" y="174.9">X5R-CERM1</text>
<text x="143.2" y="176.1">402</text>
<text x="337.3" y="179.7">6.3V</text>
<text x="339.3" y="178.7">5%</text>
<text x="342.5" y="175">1</text>
<text x="349.4" y="179.7">6.3V</text>
<text x="351.4" y="178.7">5%</text>
<text x="354.6" y="175">1</text>
<text x="334.3" y="181">NP0-C0G</text>
<text x="336.4" y="182.1">01005</text>
<text x="342.5" y="180.5">2</text>
<text x="346.5" y="181">NP0-C0G</text>
<text x="348.5" y="182.1">01005</text>
<text x="354.6" y="180.5">2</text>
<text x="73.3" y="194.7">1</text>
<text x="76.7" y="197.2">1%</text>
<text x="81.1" y="194.7">2</text>
<text x="106.6" y="192.8">SHORT-10L-0.1MM-SM</text>
<text x="111.6" y="194.5">2</text>
<text x="118.2" y="194.5">1</text>
<text x="59.5" y="202.9">10%</text>
<text x="59.5" y="204">10V</text>
<text x="63.7" y="199.2">1</text>
<text x="75.2" y="198.4">1/32W</text>
<text x="75.2" y="200.9">01005</text>
<text x="76.7" y="199.6">MF</text>
<text x="233.3" y="200.7">1</text>
<text x="236.7" y="203.2">0%</text>
<text x="241.1" y="200.7">2</text>
<text x="54.6" y="205.2">X7R-CERM</text>
<text x="57.6" y="206.4">01005</text>
<text x="63.7" y="204.7">2</text>
<text x="73.3" y="208">1</text>
<text x="81.1" y="208">2</text>
<text x="106.8" y="206.2">SHORT-10L-0.1MM-SM</text>
<text x="111.9" y="207.9">1</text>
<text x="118.4" y="207.9">2</text>
<text x="235.2" y="206.9">01005</text>
<text x="235.2" y="204.4">1/32W</text>
<text x="236.7" y="205.7">MF</text>
<text x="75.2" y="214.2">01005</text>
<text x="75.2" y="211.7">1/32W</text>
<text x="76.7" y="213">MF</text>
<text x="76.7" y="210.5">1%</text>
<text x="233.3" y="214.1">1</text>
<text x="241.1" y="214.1">2</text>
<text x="235.2" y="220.2">01005</text>
<text x="235.2" y="217.8">1/32W</text>
<text x="236.7" y="216.6">0%</text>
<text x="236.7" y="219">MF</text>
</g>
<g font-size="1">
<text x="96.6" y="50.7">18</text>
<text x="98.8" y="50.7">17</text>
<text x="101" y="50.7">14 13</text>
<text x="105.3" y="50.7">12</text>
<text x="107.5" y="50.7">11</text>
<text x="109.7" y="50.7">7</text>
<text x="111.2" y="50.7">6</text>
<text x="112.6" y="50.7">5</text>
<text x="114" y="50.7">4</text>
<text x="115.5" y="50.7">3</text>
<text x="117" y="50.7">2</text>
<text x="117" y="51.6">20</text>
<text x="377.4" y="59.2">12</text>
<text x="379.6" y="59.2">13</text>
<text x="381.8" y="59.2">19</text>
<text x="141.6" y="95.6">11</text>
<text x="140.5" y="110.2">16</text>
<text x="383" y="136.8">15</text>
<text x="383" y="133.2">15</text>
<text x="298.7" y="140.4">16</text>
<text x="167.1" y="152.6">16</text>
<text x="258.7" y="150.1">10</text>
<text x="258.7" y="153.8">10</text>
<text x="260.9" y="150.1">16</text>
<text x="260.9" y="153.8">16</text>
<text x="259.4" y="159.9">10</text>
<text x="259.4" y="157.4">10</text>
<text x="370.2" y="167.1">16</text>
<text x="370.2" y="170.7">16</text>
<text x="146" y="195">10 16</text>
<text x="215.6" y="201">16</text>
<text x="263.1" y="201">10</text>
<text x="146" y="208.3">10 16</text>
<text x="215.6" y="214.4">16</text>
<text x="263.1" y="214.4">10</text>
</g>
</svg>
